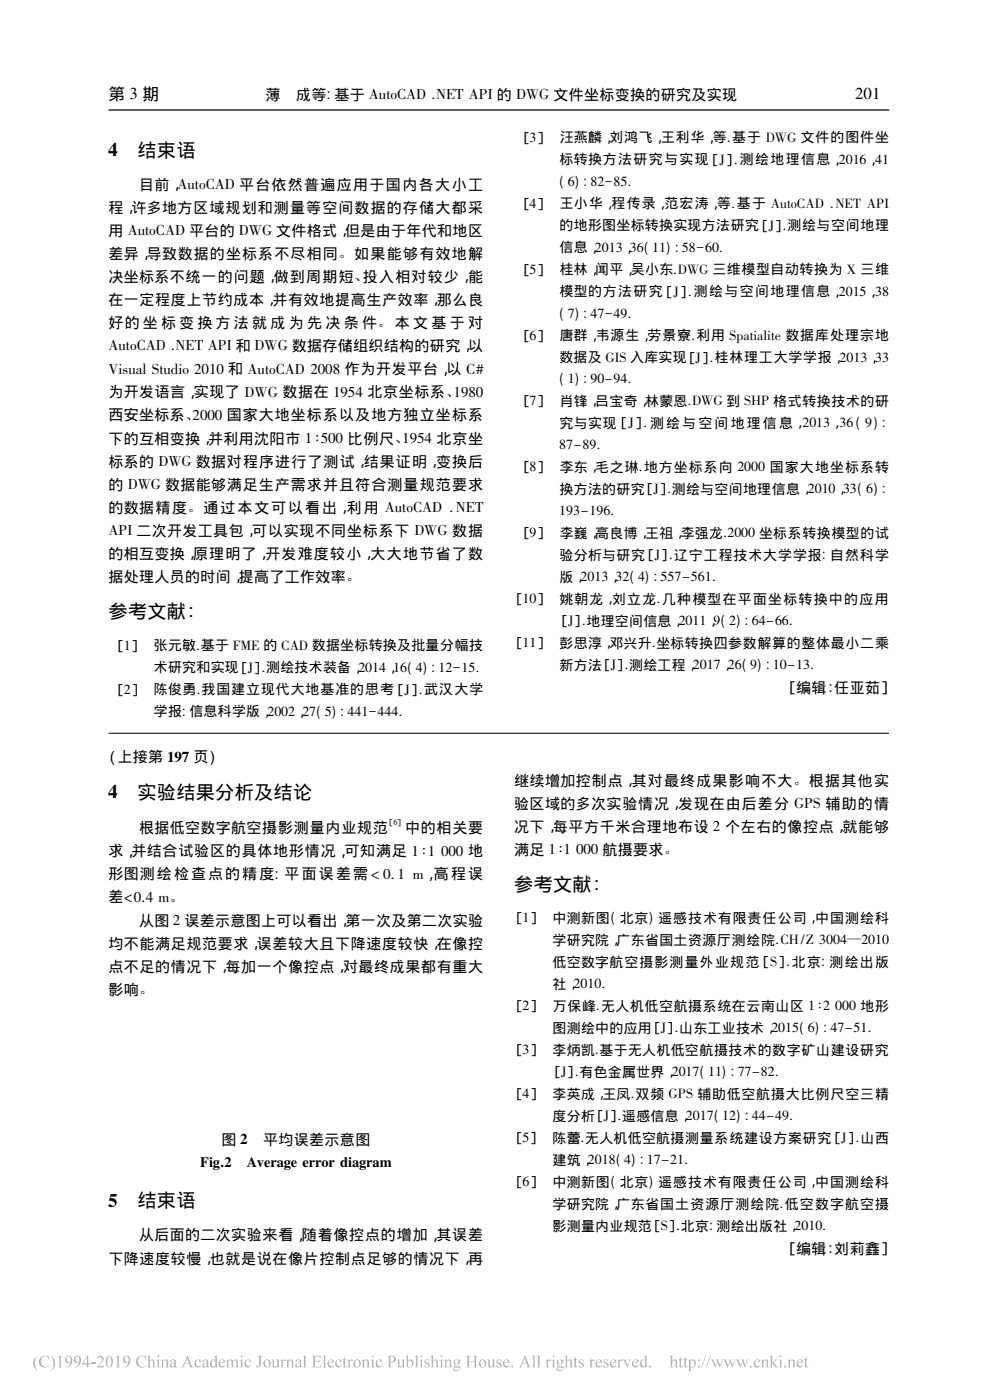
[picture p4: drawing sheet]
<svg xmlns="http://www.w3.org/2000/svg" width="216mm" height="303mm" viewBox="0 0 216 303" stroke-linecap="round" stroke-linejoin="round" font-family="sans-serif">
<path d="M23.5 158.7h168.9" fill="none" stroke="#000" stroke-width=".22"/>
<path d="M23.5 23.8h168.9" fill="none" stroke="#000" stroke-width=".27"/>
<g fill="#b3b3b3">
<path d="M153.7 293.3h.1l-.8 2.6h-.2z" fill-rule="evenodd"/>
<path d="M8.9 293.7a1.78 1.78 0 0 1 1.5-.2l.1-.1 .1 .8a.92 .92 0 0 0-1.1-.7 .92 .92 0 0 0-.6 1.2 .98 .98 0 0 0 .6 1.1 .98 .98 0 0 0 1.2-.5 1.24 1.24 0 0 1-1.9 .3 1.24 1.24 0 0 1 .1-1.9z" fill-rule="evenodd"/>
<path d="M91 293.5a.2 .2 0 0 1 .4 0 .2 .2 0 0 1-.4 0zM90.8 294.4l.5-.2 .1 1.5 .2 .2h-.8l.2-.1 .1-.3-.1-1z" fill-rule="evenodd"/>
<path d="M12.5 293.7l.7-.3v2.2l.3 .3h-.9l.2-.1 .1-1.7-.1-.4z" fill-rule="evenodd"/>
<path d="M46.4 293.5l.5-.2v2.3l.3 .1-.6 .2v-.2a.74 .74 0 0 1-1 0 .74 .74 0 0 1-.1-1l.5-.5 .6 .1v-.6zM46 294.4a.75 .75 0 0 0-.2 .8 .75 .75 0 0 0 .6 .5l.2-.1v-.9a.38 .38 0 0 0-.2-.3 .38 .38 0 0 0-.4 0z" fill-rule="evenodd"/>
<path d="M16.3 293.5a.92 .92 0 0 1 1.1 .3 .92 .92 0 0 1 0 1.1 1.34 1.34 0 0 1-1.4 1 1.21 1.21 0 0 0 1.1-1.1 .78 .78 0 0 1-1.1-.2 .78 .78 0 0 1 .3-1.1zM16.4 293.7a.64 .64 0 0 0-.1 .7 .64 .64 0 0 0 .8 .3 .74 .74 0 0 0-.5-1.2z" fill-rule="evenodd"/>
<path d="M122.2 293.5l.5-.2v1.2a.55 .55 0 0 1 .7-.3 .55 .55 0 0 1 .4 .7v.8l.2 .2h-.8l.2-.2v-1a.35 .35 0 0 0-.3-.3 .35 .35 0 0 0-.4 .2v1.1l.3 .2h-.8l.2-.1v-.3v-1.7v-.3z" fill-rule="evenodd"/>
<path d="M115.1 293.5l.6-.2v2.2v.3l.3 .1h-.9l.3-.1v-.3v-1.7l-.1-.3z" fill-rule="evenodd"/>
<path d="M21.2 293.5a.77 .77 0 0 1 1.1 .2 .77 .77 0 0 1-.2 1.1l-.8 .8h.9l.3-.2-.1 .5-1.5-.1a2.08 2.08 0 0 0 1.1-1.9 .62 .62 0 0 0-1 .2z" fill-rule="evenodd"/>
<path d="M23.2 293.6a.75 .75 0 0 1 .9-.1 .75 .75 0 0 1 .3 .8 1.09 1.09 0 0 1-1 1.6 1.75 1.75 0 0 1-.2-2.3zM23.5 293.5a2.28 2.28 0 0 0 0 2.3h.1a1.76 1.76 0 0 0 .3-2.1z" fill-rule="evenodd"/>
<path d="M25 293.7l.7-.3v2.3l.3 .2h-.9l.3-.2v-1.6v-.4z" fill-rule="evenodd"/>
<path d="M89.7 293.5l.6-.2v2.4l.3 .2h-.9l.3-.1v-2.1z" fill-rule="evenodd"/>
<path d="M29.9 293.7a1.76 1.76 0 0 1 1.5-.2l.2-.1v.8a.9 .9 0 0 0-1.1-.7 .9 .9 0 0 0-.6 1.2 .96 .96 0 0 0 .6 1.1 .96 .96 0 0 0 1.2-.5 1.24 1.24 0 0 1-1.9 .3 1.24 1.24 0 0 1 .1-1.9z" fill-rule="evenodd"/>
<path d="M166.5 293.5l.6-.2v1.7l.6-.5-.1-.3h.7l-.9 .7 1 1h-.8l.1-.2-.6-.7v.8l.3 .1h-.9l.2-.1 .1-.3v-1.8z" fill-rule="evenodd"/>
<path d="M34.1 293.5a.18 .18 0 0 1 .3 0 .18 .18 0 0 1-.3 0zM33.8 294.4l.6-.2v1.5l.3 .2h-.9l.3-.1v-.3v-1z" fill-rule="evenodd"/>
<path d="M34.7 294.4l.6-.2v.3a.54 .54 0 0 1 .7-.3 .54 .54 0 0 1 .3 .6v.9l.3 .2h-.8l.2-.2v-1.1l-.2-.2-.5 .2v1.1l.3 .2h-.9l.3-.1v-.3v-1z" fill-rule="evenodd"/>
<path d="M36.9 294.5a.62 .62 0 0 1 .7-.3 .62 .62 0 0 1 .4 .6v.9h.3l-.4 .2-.2-.2a.51 .51 0 0 1-.9 .1 .51 .51 0 0 1 .4-.8l.5-.2v-.3a.32 .32 0 0 0-.4-.2 .32 .32 0 0 0-.2 .4h-.2zM37.1 295.2a.34 .34 0 0 0 .1 .5 .34 .34 0 0 0 .5-.1v-.7z" fill-rule="evenodd"/>
<path d="M139.4 293.5l.5-.2v2.3l.3 .1-.6 .2v-.2a.74 .74 0 0 1-1 0 .74 .74 0 0 1 0-1l.4-.5 .6 .1v-.6zM139 294.4a.77 .77 0 0 0 .5 1.3l.1-.1v-.9a.39 .39 0 0 0-.2-.3 .39 .39 0 0 0-.4 0z" fill-rule="evenodd"/>
<path d="M40.6 293.4l.9 2.1 .4 .4h-1l.2-.1-.1-.7h-1l-.3 .6 .3 .2h-.8l.3-.3zM40.5 294l-.5 1h.9z" fill-rule="evenodd"/>
<path d="M44 294.3a.62 .62 0 0 1 .7-.1 .62 .62 0 0 1 .3 .6l.1 .9h.2l-.4 .2-.2-.2a.51 .51 0 0 1-.9 .1 .51 .51 0 0 1 .5-.8l.4-.2v-.3a.36 .36 0 0 0-.4-.2 .36 .36 0 0 0-.3 .5l-.1-.1zM44.1 295.2v.3l.1 .2 .5-.1v-.7z" fill-rule="evenodd"/>
<path d="M156.6 294.2h.7l-.2 .2 .5 1.1 .3-.8-.3-.5h.7l-.1 .2 .4 1.1 .4-1.1-.3-.2 .5 .1-.7 1.6-.5-1.1-.6 1.1-.6-1.5z" fill-rule="evenodd"/>
<path d="M14.4 293.5a.93 .93 0 0 1 1.2 .3 .93 .93 0 0 1 0 1.1 1.34 1.34 0 0 1-1.5 1 1.26 1.26 0 0 0 1.1-1.1 .77 .77 0 0 1-1.1-.2 .77 .77 0 0 1 .3-1.1zM14.7 293.5a.64 .64 0 0 0-.3 .9 .64 .64 0 0 0 .9 .3 .99 .99 0 0 0-.4-1.2z" fill-rule="evenodd"/>
<path d="M83.8 293.4h.9a.76 .76 0 0 1 1 .8 .76 .76 0 0 1-1.2 .5v1l.3 .2h-1l.3-.1v-.3v-1.8zM84.5 293.6v1a.57 .57 0 0 0 .8-.5 .57 .57 0 0 0-.8-.5z" fill-rule="evenodd"/>
<path d="M31.8 293.5l.6-.2v1.2a.54 .54 0 0 1 .7-.3 .54 .54 0 0 1 .3 .7v.9l.3 .1h-.9l.3-.3v-.9a.35 .35 0 0 0-.3-.3 .35 .35 0 0 0-.4 .2v1.2l.3 .1h-.8l.2-.2v-2z" fill-rule="evenodd"/>
<path d="M53.2 294.4a.56 .56 0 0 1 .6-.3 .56 .56 0 0 1 .4 .6 .27 .27 0 0 1-.3-.1 .27 .27 0 0 1-.1-.2 .6 .6 0 0 0-.6 .3 .6 .6 0 0 0 .2 .7 .55 .55 0 0 0 .5 .2 .55 .55 0 0 0 .5-.4 .76 .76 0 0 1-1 .7 .76 .76 0 0 1-.5-1.1z" fill-rule="evenodd"/>
<path d="M55.7 293.4h1.1l-.4 .3v1.4a.58 .58 0 0 1-.2 .7 .58 .58 0 0 1-.7-.1l.1-.2 .4 .3 .1-.1v-2z" fill-rule="evenodd"/>
<path d="M56.9 295a.85 .85 0 0 1 1.7 0 .85 .85 0 0 1-1.7 0zM57.5 294.4a.89 .89 0 0 0 .5 1.4 .92 .92 0 0 0-.4-1.5z" fill-rule="evenodd"/>
<path d="M60.6 294.4l.6-.2v.3l.3-.3 .3 .1a.23 .23 0 0 1-.1 .2 .23 .23 0 0 1-.3-.1l-.2 .3v1l.3 .2h-.9l.3-.2v-1.2z" fill-rule="evenodd"/>
<path d="M64.1 294.3a.62 .62 0 0 1 .7-.1 .62 .62 0 0 1 .4 .6v.9h.2l-.3 .2-.3-.2a.51 .51 0 0 1-.9 .1 .51 .51 0 0 1 .5-.8l.4-.2v-.3a.36 .36 0 0 0-.4-.2 .36 .36 0 0 0-.2 .5l-.2-.1zM64.2 295.2v.3l.2 .2 .4-.1v-.7z" fill-rule="evenodd"/>
<path d="M65.5 293.5l.6-.2v2.4l.3 .2h-.9l.3-.1v-2.1z" fill-rule="evenodd"/>
<path d="M69.8 293.5l.6-.2v2.2v.3l.3 .1h-.9l.3-.1v-.3v-1.7l-.1-.3z" fill-rule="evenodd"/>
<path d="M71.1 294.4a.67 .67 0 0 1 .7-.2 .67 .67 0 0 1 .5 .7h-1.2a.6 .6 0 0 0 .4 .7 .6 .6 0 0 0 .7-.4 .73 .73 0 0 1-.9 .7 .73 .73 0 0 1-.4-1.1zM71.3 294.4l-.2 .3h.8a.4 .4 0 0 0-.2-.4 .4 .4 0 0 0-.4 .1z" fill-rule="evenodd"/>
<path d="M72.8 294.4a.56 .56 0 0 1 .6-.3 .56 .56 0 0 1 .4 .6 .27 .27 0 0 1-.3-.1 .27 .27 0 0 1-.1-.2 .6 .6 0 0 0-.6 .3 .6 .6 0 0 0 .2 .7 .55 .55 0 0 0 .5 .2 .55 .55 0 0 0 .5-.4 .76 .76 0 0 1-1 .7 .76 .76 0 0 1-.4-1.1z" fill-rule="evenodd"/>
<path d="M75.1 294.4l.6-.2v.3l.4-.3a.18 .18 0 0 1 .2 .1 .18 .18 0 0 1-.1 .2l-.3-.1-.2 .3v1l.3 .2h-.9l.2-.1 .1-.3-.1-1z" fill-rule="evenodd"/>
<path d="M76.4 295a.85 .85 0 0 1 1.7 0 .85 .85 0 0 1-1.7 0zM77 294.4a.86 .86 0 0 0 .5 1.4 .91 .91 0 0 0-.4-1.5z" fill-rule="evenodd"/>
<path d="M107.6 294.3l.8-.1v.5a.44 .44 0 0 0-.3-.4 .44 .44 0 0 0-.5 .2l.3 .4a.6 .6 0 0 1 .6 .8 .6 .6 0 0 1-1 .2l-.1-.5a.48 .48 0 0 0 .4 .4 .48 .48 0 0 0 .5-.2l-.1-.3-.8-.5z" fill-rule="evenodd"/>
<path d="M80.5 293.5a.19 .19 0 0 1 .3 0 .19 .19 0 0 1-.3 0zM80.2 294.4l.6-.2v1.6l.3 .1h-.8l.2-.2v-1.2z" fill-rule="evenodd"/>
<path d="M137 294.4a.67 .67 0 0 1 .8-.2 .67 .67 0 0 1 .4 .7h-1.1a.6 .6 0 0 0 .3 .7 .6 .6 0 0 0 .8-.4 .74 .74 0 0 1-1 .7 .74 .74 0 0 1-.4-1.1zM137.2 294.4l-.1 .3h.7a.39 .39 0 0 0-.2-.4 .39 .39 0 0 0-.4 .1z" fill-rule="evenodd"/>
<path d="M47.6 294.4a.67 .67 0 0 1 .7-.2 .67 .67 0 0 1 .5 .7h-1.2a.6 .6 0 0 0 .4 .7 .6 .6 0 0 0 .7-.4 .74 .74 0 0 1-.9 .7 .74 .74 0 0 1-.5-1.1zM47.7 294.4l-.1 .3h.8a.39 .39 0 0 0-.2-.4 .39 .39 0 0 0-.5 .1z" fill-rule="evenodd"/>
<path d="M85.8 294.2h.6v1.1a.36 .36 0 0 0 .3 .4 .36 .36 0 0 0 .4-.2v-1.1l-.2-.2h.6v1.4l.2 .1-.6 .2v-.3a.54 .54 0 0 1-.6 .3 .54 .54 0 0 1-.4-.6v-.9z" fill-rule="evenodd"/>
<path d="M87.7 293.5l.6-.2v1.2a.7 .7 0 0 1 1-.2 .7 .7 0 0 1 .2 1 .92 .92 0 0 1-1.5 .5v-2l-.1-.3zM88.3 294.6v1.1a.65 .65 0 0 0 1-.4 .65 .65 0 0 0-.7-.9z" fill-rule="evenodd"/>
<path d="M27 293.5a.92 .92 0 0 1 1.1 .3 .92 .92 0 0 1 0 1.1 1.34 1.34 0 0 1-1.4 1 1.21 1.21 0 0 0 1.1-1.1 .78 .78 0 0 1-1.1-.2 .78 .78 0 0 1 .3-1.1zM27.2 293.5a.65 .65 0 0 0-.2 .9 .65 .65 0 0 0 .8 .3 .8 .8 0 0 0-.6-1.2z" fill-rule="evenodd"/>
<path d="M10.9 293.3a1.91 1.91 0 0 1 0 3.4 2.47 2.47 0 0 0 0-3.4z" fill-rule="evenodd"/>
<path d="M92 294.3l.9-.1v.5a.47 .47 0 0 0-.3-.4 .47 .47 0 0 0-.5 .1l.3 .5a.59 .59 0 0 1 .5 .8 .59 .59 0 0 1-.9 .2h-.1v-.5a.48 .48 0 0 0 .3 .4 .48 .48 0 0 0 .5-.2l-.1-.3-.7-.4z" fill-rule="evenodd"/>
<path d="M74.6 293.7v.5h.4l-.4 .1 .1 1.3 .1 .1 .3-.1a.39 .39 0 0 1-.5 .4 .39 .39 0 0 1-.3-.5v-1.2h-.3z" fill-rule="evenodd"/>
<path d="M95.4 293.5a.18 .18 0 0 1 .3 0 .18 .18 0 0 1-.3 0zM95.1 294.4l.6-.2v1.5l.3 .2h-.9l.3-.1v-.3v-1z" fill-rule="evenodd"/>
<path d="M103.6 295a.85 .85 0 0 1 1.7 0 .85 .85 0 0 1-1.7 0zM104.2 294.4a.89 .89 0 0 0 .4 1.4 .92 .92 0 0 0-.3-1.5z" fill-rule="evenodd"/>
<path d="M144.9 293.5l.6-.2v1.2a.55 .55 0 0 1 .7-.3 .55 .55 0 0 1 .3 .7v.9l.3 .1h-.9l.3-.2v-1a.35 .35 0 0 0-.3-.3 .35 .35 0 0 0-.4 .2v1.2l.2 .1h-.8l.3-.1v-2.1z" fill-rule="evenodd"/>
<path d="M174.4 293.7l.1 .5h.4l-.4 .1v1.3l.2 .1 .2-.1a.38 .38 0 0 1-.4 .4 .38 .38 0 0 1-.3-.5v-1.2h-.3z" fill-rule="evenodd"/>
<path d="M100.8 293.4h1l-.3 .2v1h1.2v-1l-.4-.2h1.1l-.3 .2-.1 .3 .1 1.7 .3 .3h-1.1l.4-.1v-1.1h-1.2v1l.3 .2h-1l.3-.1v-.3v-1.9z" fill-rule="evenodd"/>
<path d="M58.7 294.2h.6v1.1a.36 .36 0 0 0 .3 .4 .36 .36 0 0 0 .4-.2v-1.1l-.2-.2h.5v1.4l.3 .1-.6 .2v-.3a.52 .52 0 0 1-.6 .4 .52 .52 0 0 1-.4-.7v-.9z" fill-rule="evenodd"/>
<path d="M105.4 294.2h.5v1.1a.36 .36 0 0 0 .3 .4 .36 .36 0 0 0 .4-.2v-1.1l-.2-.2h.6v1.4l.2 .1-.6 .2v-.3a.52 .52 0 0 1-.6 .4 .52 .52 0 0 1-.3-.7l-.1-.9z" fill-rule="evenodd"/>
<path d="M113.6 293.4l.9 2.1 .4 .4h-1l.3-.1-.2-.7h-1l-.3 .6 .3 .2h-.7l.3-.3zM113.5 294l-.5 1h.9z" fill-rule="evenodd"/>
<path d="M61.8 294.4l.6-.2v.3a.54 .54 0 0 1 .7-.3 .54 .54 0 0 1 .4 .6v1l.2 .1h-.8l.2-.2v-.9v-.3l-.2-.1-.5 .2v1.1l.3 .2h-.8l.2-.2v-1.2z" fill-rule="evenodd"/>
<path d="M132.2 294.4a.67 .67 0 0 1 .8-.2 .67 .67 0 0 1 .4 .7h-1.1a.6 .6 0 0 0 .3 .7 .6 .6 0 0 0 .8-.4 .74 .74 0 0 1-1 .7 .74 .74 0 0 1-.4-1.1zM132.4 294.4l-.1 .3h.7a.39 .39 0 0 0-.2-.4 .39 .39 0 0 0-.4 .1z" fill-rule="evenodd"/>
<path d="M78.2 294.4l.6-.2v.3a.54 .54 0 0 1 .7-.3 .54 .54 0 0 1 .3 .6v1l.3 .1h-.8l.2-.2v-.9l-.1-.3-.2-.1-.4 .2v1.1l.3 .2h-.9l.3-.2v-1.2z" fill-rule="evenodd"/>
<path d="M116.2 293.5l.5-.2v2.5l.3 .1h-.8l.2-.4v-1.8z" fill-rule="evenodd"/>
<path d="M151.1 294.4a.2 .2 0 0 1 .4 0 .2 .2 0 0 1-.4 0zM151 295.7a.25 .25 0 0 1 .5 0 .25 .25 0 0 1-.5 0z" fill-rule="evenodd"/>
<path d="M93.1 293.5l.6-.2v1.2a.54 .54 0 0 1 .7-.3 .54 .54 0 0 1 .3 .7l.1 .9 .2 .1h-.8l.2-.3v-.9a.35 .35 0 0 0-.3-.3 .35 .35 0 0 0-.4 .2v1.2l.3 .1h-.8l.2-.2v-2z" fill-rule="evenodd"/>
<path d="M18.9 293.4h.2v1.6h.3v.2h-.3v.7h-.3v-.7h-1v-.2zM18.8 293.7l-.8 1.3h.8z" fill-rule="evenodd"/>
<path d="M124.6 293.7v.5h.4l-.4 .1v1.3l.2 .1 .3-.1a.38 .38 0 0 1-.5 .4 .38 .38 0 0 1-.3-.5v-1.2h-.3z" fill-rule="evenodd"/>
<path d="M125.4 294.3l.9-.1v.5a.45 .45 0 0 0-.3-.4 .45 .45 0 0 0-.5 .1v.2a1.26 1.26 0 0 1 .9 1.1l-.4 .2h-.7v-.5a.45 .45 0 0 0 .3 .4 .45 .45 0 0 0 .5-.2l-.1-.3-.7-.4z" fill-rule="evenodd"/>
<path d="M109.1 294.4a.67 .67 0 0 1 .7-.2 .67 .67 0 0 1 .5 .7h-1.2a.6 .6 0 0 0 .4 .7 .6 .6 0 0 0 .7-.4 .74 .74 0 0 1-.9 .7 .74 .74 0 0 1-.4-1.1zM109.3 294.4l-.2 .3h.8a.39 .39 0 0 0-.2-.4 .39 .39 0 0 0-.4 .1z" fill-rule="evenodd"/>
<path d="M48.9 294.4l.5-.2v.3a.55 .55 0 0 1 .5-.3 .55 .55 0 0 1 .5 .3 .53 .53 0 0 1 .7-.3 .53 .53 0 0 1 .4 .6v1l.2 .1h-.8l.3-.2v-.9a.35 .35 0 0 0-.4-.4 .35 .35 0 0 0-.4 .3v1.1l.3 .1h-.8l.2-.2v-.9a.37 .37 0 0 0-.2-.4 .37 .37 0 0 0-.5 .2l.1 1.2 .2 .1h-.8l.2-.1v-.3v-1z" fill-rule="evenodd"/>
<path d="M129.1 294.4a.67 .67 0 0 1 .7-.2 .67 .67 0 0 1 .5 .7h-1.2a.6 .6 0 0 0 .4 .7 .6 .6 0 0 0 .7-.4 .73 .73 0 0 1-.9 .7 .73 .73 0 0 1-.4-1.1zM129.3 294.4l-.2 .3h.8a.4 .4 0 0 0-.2-.4 .4 .4 0 0 0-.4 .1z" fill-rule="evenodd"/>
<path d="M130.7 294.3l.9-.1v.5a.44 .44 0 0 0-.3-.4 .44 .44 0 0 0-.5 .2l.3 .4a.6 .6 0 0 1 .5 .8 .6 .6 0 0 1-.9 .2l-.1-.5a.48 .48 0 0 0 .3 .4 .48 .48 0 0 0 .5-.2v-.3l-.8-.5z" fill-rule="evenodd"/>
<path d="M96.1 294.4l.5-.2v.3a.54 .54 0 0 1 .7-.3 .54 .54 0 0 1 .3 .6l.1 .9 .2 .2h-.8l.2-.2v-1.1l-.2-.2-.5 .2v1.1l.3 .2h-.8l.2-.1v-.3v-1z" fill-rule="evenodd"/>
<path d="M133.5 294.4l.6-.2v.3l.4-.3a.18 .18 0 0 1 .3 .1 .18 .18 0 0 1-.2 .2l-.3-.1-.2 .3v1l.3 .2h-.9l.3-.1v-.3v-1z" fill-rule="evenodd"/>
<path d="M148.8 294.4l.6-.2v.4a.62 .62 0 0 1 .8-.4 .62 .62 0 0 1 .4 .8 .76 .76 0 0 1-.3 .8 .76 .76 0 0 1-.9 0v.7l.3 .2h-.9l.3-.2v-2zM149.6 294.5l-.2 .8a.47 .47 0 0 0 .6 .6 .47 .47 0 0 0 .3-.7 .5 .5 0 0 0-.1-.6 .5 .5 0 0 0-.6-.1z" fill-rule="evenodd"/>
<path d="M81.5 294.4a.56 .56 0 0 1 .6-.3 .56 .56 0 0 1 .5 .6 .27 .27 0 0 1-.3-.1 .27 .27 0 0 1-.1-.2 .6 .6 0 0 0-.6 .3 .6 .6 0 0 0 .1 .7 .55 .55 0 0 0 .6 .2 .55 .55 0 0 0 .4-.4 .76 .76 0 0 1-.9 .7 .76 .76 0 0 1-.5-1.1z" fill-rule="evenodd"/>
<path d="M19.7 294.9h1v.3h-1z" fill-rule="evenodd"/>
<path d="M120.7 294.4l.5-.2 .9 .1-.1 .2h-.3a.68 .68 0 0 1-.1 .7 .68 .68 0 0 1-.8 .2v.2l.2 .1a.75 .75 0 0 1 1.1 .5 .93 .93 0 0 1-.8 .6 .93 .93 0 0 1-.9-.5l.3-.4-.2-.3 .3-.3-.3-.4zM120.9 294.4a.49 .49 0 0 0-.1 .6 .49 .49 0 0 0 .6 .2 .5 .5 0 0 0 .1-.6 .5 .5 0 0 0-.6-.2zM120.8 295.9l-.2 .3a.72 .72 0 0 0 .7 .3 .72 .72 0 0 0 .6-.5z" fill-rule="evenodd"/>
<path d="M52.1 293.5a.2 .2 0 0 1 .4 0 .2 .2 0 0 1-.4 0zM51.9 294.4l.6-.2v1.6l.2 .1h-.8l.2-.2v-1.2z" fill-rule="evenodd"/>
<path d="M98.4 294.4l.4-.2 .9 .2-.3 .1a.68 .68 0 0 1-.1 .8 .68 .68 0 0 1-.8 .1l-.1 .2 .2 .1a.72 .72 0 0 1 1.1 .5 .9 .9 0 0 1-.8 .6 .9 .9 0 0 1-.8-.5l.3-.4-.2-.3 .3-.3-.3-.4zM98.6 294.4a.49 .49 0 0 0-.1 .6 .49 .49 0 0 0 .6 .2 .5 .5 0 0 0 .1-.6 .5 .5 0 0 0-.6-.2zM98.5 295.9l-.2 .2a.68 .68 0 0 0 .6 .5 .68 .68 0 0 0 .7-.3l-.1-.3z" fill-rule="evenodd"/>
<path d="M147.3 293.7l.1 .5h.3l-.3 .1v1.3l.1 .1 .2-.1a.32 .32 0 0 1-.3 .3 .32 .32 0 0 1-.3-.2v-1.4h-.3z" fill-rule="evenodd"/>
<path d="M148.3 293.7l.1 .5h.4l-.4 .1v1.3l.2 .1 .2-.1a.38 .38 0 0 1-.4 .4 .38 .38 0 0 1-.3-.5v-1.2h-.3z" fill-rule="evenodd"/>
<path d="M134.8 294.2h.8l-.2 .3 .4 1 .4-1.1-.2-.2h.6l-.9 1.7-.7-1.5z" fill-rule="evenodd"/>
<path d="M170.4 294.4l.6-.2v.3a.54 .54 0 0 1 .6-.3 .54 .54 0 0 1 .4 .6v1l.2 .1h-.8l.3-.2v-.9l-.1-.3-.2-.1-.4 .2v1.1l.2 .2h-.8l.2-.2v-1.2z" fill-rule="evenodd"/>
<path d="M152.7 293.3h.1l-.9 2.6h-.1z" fill-rule="evenodd"/>
<path d="M7.8 293.6l.4-.3a2.47 2.47 0 0 0 0 3.4 1.93 1.93 0 0 1-.4-3.1z" fill-rule="evenodd"/>
<path d="M153.8 294.2h.8l-.2 .3 .4 1 .4-.8-.3-.5h.7l-.2 .3 .5 1 .3-1.1-.2-.2 .5 .1-.2 .2-.5 1.4-.5-1.1-.6 1.1-.6-1.5z" fill-rule="evenodd"/>
<path d="M42.3 294.4a.59 .59 0 0 1 .7-.2 .59 .59 0 0 1 .4 .5 .29 .29 0 0 1-.3 0 .29 .29 0 0 1-.1-.3 .6 .6 0 0 0-.6 .3 .6 .6 0 0 0 .1 .7 .55 .55 0 0 0 .6 .2 .55 .55 0 0 0 .4-.4 .76 .76 0 0 1-.9 .7 .76 .76 0 0 1-.5-1.1z" fill-rule="evenodd"/>
<path d="M159.3 294.2h.7l-.1 .3 .4 1 .4-.8-.4-.5h.7l-.1 .3 .4 1 .4-1.1-.2-.2 .5 .1-.3 .2-.4 1.4-.6-1.1-.6 1.1z" fill-rule="evenodd"/>
<path d="M67.5 293.4h1.9v.6l-.2-.4-1-.1v1h.8l.1-.3v.8l-.2-.3h-.7v1l.1 .1a.9 .9 0 0 0 1.2-.5l-.1 .6h-1.9l.2-.1 .1-.3v-1.8z" fill-rule="evenodd"/>
<path d="M163.3 294.4a.59 .59 0 0 1 .7-.2 .59 .59 0 0 1 .4 .5 .29 .29 0 0 1-.3 0 .29 .29 0 0 1-.1-.3 .6 .6 0 0 0-.6 .3 .6 .6 0 0 0 .1 .7 .55 .55 0 0 0 .6 .2 .55 .55 0 0 0 .4-.4 .76 .76 0 0 1-.9 .7 .76 .76 0 0 1-.5-1.1z" fill-rule="evenodd"/>
<path d="M164.6 294.4l.6-.2v.3a.54 .54 0 0 1 .7-.3 .54 .54 0 0 1 .3 .6v.9l.3 .2h-.8l.2-.2v-1.1l-.2-.2-.5 .2v1.1l.3 .2h-.9l.3-.1v-.3v-1z" fill-rule="evenodd"/>
<path d="M127.5 294.4l.6-.2v.3l.5-.3a.2 .2 0 0 1 0 .3 .2 .2 0 0 1-.3-.1l-.2 .3v1l.3 .2h-.9l.2-.2v-1.2z" fill-rule="evenodd"/>
<path d="M168.7 293.5a.2 .2 0 0 1 .4 0 .2 .2 0 0 1-.4 0zM168.5 294.4l.6-.2v1.5l.3 .2h-.9l.3-.1v-.3v-1z" fill-rule="evenodd"/>
<path d="M118 294.4l.6-.2v.3l.4-.3a.18 .18 0 0 1 .2 .1 .18 .18 0 0 1-.1 .2l-.3-.1-.2 .3v1l.3 .2h-.9l.2-.1 .1-.3-.1-1z" fill-rule="evenodd"/>
<path d="M172.6 294.4a.67 .67 0 0 1 .8-.2 .67 .67 0 0 1 .4 .7h-1.2a.6 .6 0 0 0 .4 .7 .6 .6 0 0 0 .8-.4 .73 .73 0 0 1-1 .7 .73 .73 0 0 1-.4-1.1zM172.8 294.4l-.2 .3h.9a.4 .4 0 0 0-.3-.4 .4 .4 0 0 0-.4 .1z" fill-rule="evenodd"/>
<path d="M119.6 293.5a.2 .2 0 0 1 .4 0 .2 .2 0 0 1-.4 0zM119.3 294.4l.6-.2v1.5l.3 .2h-.8l.2-.1v-1.3z" fill-rule="evenodd"/>
<circle cx="162.5" cy="295.7" r=".22"/>
<circle cx="169.9" cy="295.7" r=".22"/>
<circle cx="110.8" cy="295.7" r=".22"/>
<circle cx="140.7" cy="295.7" r=".22"/>
</g>
<g font-size="4.1">
<text x="23.4" y="33.7">4</text>
<text x="29.8" y="33.9">结束语</text>
<text x="23.5" y="133.8">参考文献</text>
<text x="23.4" y="172.6">4</text>
<text x="29.8" y="172.9">实验结果分析及结论</text>
<text x="111.3" y="192.8">参考文献</text>
<text x="23.4" y="261.1">5</text>
<text x="29.8" y="261.3">结束语</text>
</g>
<g font-size="3.6">
<text x="23.5" y="21.6">第 3 期</text>
<text x="185" y="21.4">201</text>
</g>
<g font-size="3.3">
<text x="57.5" y="21.6">薄</text>
<text x="64.1" y="21.6">成等 基于 AutoCAD ．NET API 的 DWG 文件坐标变换的研究及实现</text>
<text x="30.1" y="41">目前，</text>
<text x="38.4" y="40.8">AutoCAD 平台依然普遍应用于国内各大小工</text>
<text x="23.5" y="46">程，</text>
<text x="28.5" y="46">许多地方区域规划和测量等空间数据的存储大都采</text>
<text x="23.5" y="51">用 AutoCAD 平台的 DWG 文件格式，</text>
<text x="74.7" y="51">但是由于年代和地区</text>
<text x="23.5" y="56">差异，</text>
<text x="31.8" y="56">导致数据的坐标系不尽相同。</text>
<text x="76.7" y="56">如果能够有效地解</text>
<text x="23.5" y="61">决坐标系不统一的问题，做到周期短、 投入相对较少，能</text>
<text x="23.5" y="66">在一定程度上节约成本，</text>
<text x="23.5" y="71">好的 坐 标 变 换 方 法 就 成 为 先 决 条 件。</text>
<text x="59" y="66">并有效地提高生产效率，</text>
<text x="85.5" y="71">本 文 基 于 对</text>
<text x="94.6" y="66">那么良</text>
<text x="23.5" y="75.8">AutoCAD ．NET API 和 DWG 数据存储组织结构的研究，</text>
<text x="101.3" y="76">以</text>
<text x="23.5" y="80.8">Visual Studio 2010 和 AutoCAD 2008 作为开发平台，</text>
<text x="96.6" y="81">以 C#</text>
<text x="23.5" y="86">为开发语言，</text>
<text x="41.9" y="86">实现了 DWG 数据在 1954 北京坐标系、 1980</text>
<text x="23.5" y="91">西安坐标系、 2000 国家大地坐标系以及地方独立坐标系</text>
<text x="23.5" y="96">下的互相变换，</text>
<text x="45.1" y="96">并利用沈阳市 1 ∶500 比例尺、 1954 北京坐</text>
<text x="23.5" y="101">标系的 DWG 数据对程序进行了测试，结果证明，变换后</text>
<text x="23.5" y="106">的 DWG 数据能够满足生产需求并且符合测量规范要求</text>
<text x="23.5" y="111">的数据精度。</text>
<text x="44.1" y="111">通过本文可以看出，利用 AutoCAD ． NET</text>
<text x="23.5" y="115.8">API 二次开发工具包，</text>
<text x="54.6" y="116">可以实现不同坐标系下 DWG 数据</text>
<text x="23.5" y="121">的相互变换，</text>
<text x="23.5" y="126">据处理人员的时间，</text>
<text x="41.8" y="121">原理明了，开发难度较小，大大地节省了数</text>
<text x="51.7" y="126">提高了工作效率。</text>
<text x="169.8" y="149.8">［编辑 任亚茹］</text>
<text x="25.4" y="165">上接第 197 页</text>
<text x="111.3" y="170">继续增加控制点，其对最终成果影响不大。</text>
<text x="175" y="170">根据其他实</text>
<text x="111.3" y="175">验区域的多次实验情况，发现在由后差分 GPS 辅助的情</text>
<text x="111.3" y="180">况下，</text>
<text x="119.6" y="180">每平方千米合理地布设 2 个左右的像控点，</text>
<text x="182.3" y="180">就能够</text>
<text x="23.5" y="185.3">求，</text>
<text x="28.5" y="185.3">并结合试验区的具体地形情况，</text>
<text x="30.1" y="180.3">根据低空数字航空摄影测量内业规范</text>
<text x="74.5" y="185.3">可知满足 1 ∶1</text>
<text x="87.6" y="180.3">中的相关要</text>
<text x="95.5" y="185.1">000 地</text>
<text x="111.3" y="185">满足 1 ∶1</text>
<text x="124.7" y="184.8">000 航摄要求。</text>
<text x="23.5" y="190.3">形图测绘检查点的精度 平面误差需 ＜ 0． 1 m，高程误</text>
<text x="23.5" y="195.3">差＜0．4 m。</text>
<text x="30.1" y="200.3">从图 2 误差示意图上可以看出，</text>
<text x="74.8" y="200.3">第一次及第二次实验</text>
<text x="23.5" y="205.3">均不能满足规范要求，</text>
<text x="55.6" y="205.3">误差较大且下降速度较快，</text>
<text x="94.6" y="205.3">在像控</text>
<text x="23.5" y="215.3">影响。</text>
<text x="23.5" y="210.3">点不足的情况下，</text>
<text x="48.8" y="210.3">每加一个像控点，</text>
<text x="74.2" y="210.3">对最终成果都有重大</text>
<text x="47.9" y="247.7">图 2</text>
<text x="57" y="247.7">平均误差示意图</text>
<text x="30.1" y="268.4">从后面的二次实验来看，</text>
<text x="65.3" y="268.4">随着像控点的增加，</text>
<text x="94.4" y="268.4">其误差</text>
<text x="23.5" y="273.4">下降速度较慢，</text>
<text x="45.4" y="273.4">也就是说在像片控制点足够的情况下，</text>
<text x="101.3" y="273.4">再</text>
<text x="169.8" y="271.2">［编辑 刘莉鑫］</text>
</g>
<g font-size="3.1">
<text x="43.4" y="252.5">Fig．2</text>
<text x="53.4" y="252.5">Average error diagram</text>
</g>
<g font-size="3">
<text x="112.3" y="30.6">［3］</text>
<text x="121.1" y="35.6">标转换方法研究与实现［J］．测绘地理信息，2016，41</text>
<text x="121.1" y="30.8">汪燕麟，</text>
<text x="131.9" y="30.8">刘鸿飞，王利华，等．基于 DWG 文件的图件坐</text>
<text x="122.9" y="40.2">6) : 82－85．</text>
<text x="112.3" y="44.9">［4］</text>
<text x="121.1" y="45.1">王小华，程传录，范宏涛，等．基于 AutoCAD ．NET API</text>
<text x="121.1" y="49.8">的地形图坐标转换实现方法研究［J］．测绘与空间地理</text>
<text x="112.3" y="59.2">［5］</text>
<text x="121.1" y="54.6">信息，</text>
<text x="121.1" y="59.3">桂林，</text>
<text x="128.7" y="54.4">2013，</text>
<text x="128.8" y="59.3">闻平，</text>
<text x="136.3" y="54.4">36</text>
<text x="136.5" y="59.3">吴小东．DWG 三维模型自动转换为 X 三维</text>
<text x="141.2" y="54.4">11) : 58－60．</text>
<text x="121.1" y="64.1">模型的方法研究［J］．测绘与空间地理信息，2015，38</text>
<text x="122.9" y="68.7">7) : 47－49．</text>
<text x="112.3" y="73.5">［6］</text>
<text x="121.1" y="73.6">唐群，</text>
<text x="128.9" y="73.6">韦源生，劳景寮．利用 Spatialite 数据库处理宗地</text>
<text x="121.1" y="78.4">数据及 GIS 入库实现［J］．桂林理工大学学报，</text>
<text x="122.9" y="83">1) : 90－94．</text>
<text x="181.7" y="78.2">2013，</text>
<text x="189.4" y="78.2">33</text>
<text x="112.3" y="87.7">［7］</text>
<text x="121.1" y="87.9">肖锋，</text>
<text x="128.8" y="87.9">吕宝奇，</text>
<text x="139.6" y="87.9">林蒙恩．DWG 到 SHP 格式转换技术的研</text>
<text x="121.1" y="92.7">究与实现［J］． 测绘与空间地理信息，2013，36</text>
<text x="187.3" y="92.5">9) :</text>
<text x="121" y="97.3">87－89．</text>
<text x="112.3" y="102">［8］</text>
<text x="121.1" y="106.9">换方法的研究［J］．测绘与空间地理信息，</text>
<text x="121.1" y="102.2">李东，</text>
<text x="128.8" y="102.2">毛之琳．地方坐标系向 2000 国家大地坐标系转</text>
<text x="174.8" y="106.8">2010，</text>
<text x="182.4" y="106.8">33</text>
<text x="187.4" y="106.8">6) :</text>
<text x="121" y="111.5">193－196．</text>
<text x="112.3" y="116.3">［9］</text>
<text x="121.1" y="116.4">李巍，</text>
<text x="128.8" y="116.4">高良博，</text>
<text x="139.6" y="116.4">王祖，</text>
<text x="147.3" y="116.4">李强龙．2000 坐标系转换模型的试</text>
<text x="121.1" y="121.2">验分析与研究［J］．辽宁工程技术大学学报 自然科学</text>
<text x="121.1" y="126">版，</text>
<text x="125.6" y="125.8">2013，</text>
<text x="133.2" y="125.8">32</text>
<text x="138.1" y="125.8">4) : 557－561．</text>
<text x="110.8" y="130.6">［10］</text>
<text x="121.1" y="130.7">姚朝龙，刘立龙．几种模型在平面坐标转换中的应用</text>
<text x="120.6" y="135.3">［J］．地理空间信息，</text>
<text x="146.9" y="135.3">2011， 2) : 64－66．</text>
<text x="154.4" y="135.3">9</text>
<text x="24.5" y="140.6">［1］</text>
<text x="33.3" y="140.8">张元敏．基于 FME 的 CAD 数据坐标转换及批量分幅技</text>
<text x="110.8" y="140.1">［11］</text>
<text x="121.1" y="140.2">彭思淳，</text>
<text x="131.9" y="140.2">邓兴升．坐标转换四参数解算的整体最小二乘</text>
<text x="33.3" y="145.5">术研究和实现［J］．测绘技术装备，</text>
<text x="77.5" y="145.4">2014，</text>
<text x="85.1" y="145.4">16</text>
<text x="90" y="145.4">4) : 12－15．</text>
<text x="121.1" y="145">新方法［J］．测绘工程，</text>
<text x="149.9" y="144.8">2017，</text>
<text x="157.5" y="144.8">26</text>
<text x="162.4" y="144.8">9) : 10－13．</text>
<text x="24.5" y="150.1">［2］</text>
<text x="33.3" y="155">学报 信息科学版，</text>
<text x="33.3" y="150.3">陈俊勇．我国建立现代大地基准的思考［J］．武汉大学</text>
<text x="57.9" y="154.9">2002，</text>
<text x="65.4" y="154.9">27</text>
<text x="70.3" y="154.9">5) : 441－444．</text>
<text x="110.8" y="199.6">［1］</text>
<text x="119.6" y="199.8">中测新图</text>
<text x="134.1" y="199.8">北京</text>
<text x="142.5" y="199.8">遥感技术有限责任公司，中国测绘科</text>
<text x="119.6" y="204.5">学研究院，</text>
<text x="119.6" y="209.3">低空数字航空摄影测量外业规范［S］．北京 测绘出版</text>
<text x="133.4" y="204.5">广东省国土资源厅测绘院．CH/Z 3004—2010</text>
<text x="119.6" y="214">社，</text>
<text x="124.1" y="213.9">2010．</text>
<text x="110.8" y="218.7">［2］</text>
<text x="119.7" y="218.8">万保峰．无人机低空航摄系统在云南山区 1 ∶2</text>
<text x="180.8" y="218.7">000 地形</text>
<text x="119.6" y="223.6">图测绘中的应用［J］．山东工业技术，</text>
<text x="166.9" y="223.4">2015</text>
<text x="174.8" y="223.4">6) : 47－51．</text>
<text x="110.8" y="228.2">［3］</text>
<text x="119.1" y="232.9">［J］．有色金属世界，</text>
<text x="119.6" y="228.3">李炳凯．基于无人机低空航摄技术的数字矿山建设研究</text>
<text x="145.4" y="232.9">2017</text>
<text x="153.2" y="232.9">11) : 77－82．</text>
<text x="110.8" y="237.7">［4］</text>
<text x="119.6" y="237.8">李英成，</text>
<text x="130.4" y="237.8">王凤．双频 GPS 辅助低空航摄大比例尺空三精</text>
<text x="119.6" y="242.6">度分析［J］．遥感信息，</text>
<text x="148.4" y="242.4">2017</text>
<text x="156.3" y="242.4">12) : 44－49．</text>
<text x="110.8" y="247.2">［5］</text>
<text x="119.6" y="247.4">陈蕾．无人机低空航摄测量系统建设方案研究［J］．山西</text>
<text x="127.2" y="252">2018</text>
<text x="135.1" y="252">4) : 17－21．</text>
<text x="110.8" y="256.7">［6］</text>
<text x="119.6" y="252.1">建筑，</text>
<text x="119.6" y="256.9">中测新图</text>
<text x="134.1" y="256.9">北京</text>
<text x="142.5" y="256.9">遥感技术有限责任公司，中国测绘科</text>
<text x="119.6" y="261.6">学研究院，</text>
<text x="133.4" y="261.6">广东省国土资源厅测绘院．低空数字航空摄</text>
<text x="119.6" y="266.4">影测量内业规范［S］．北京 测绘出版社，</text>
<text x="171.9" y="266.2">2010．</text>
</g>
<text font-size="1.8" x="83.6" y="178.6">［6］</text>
</svg>
